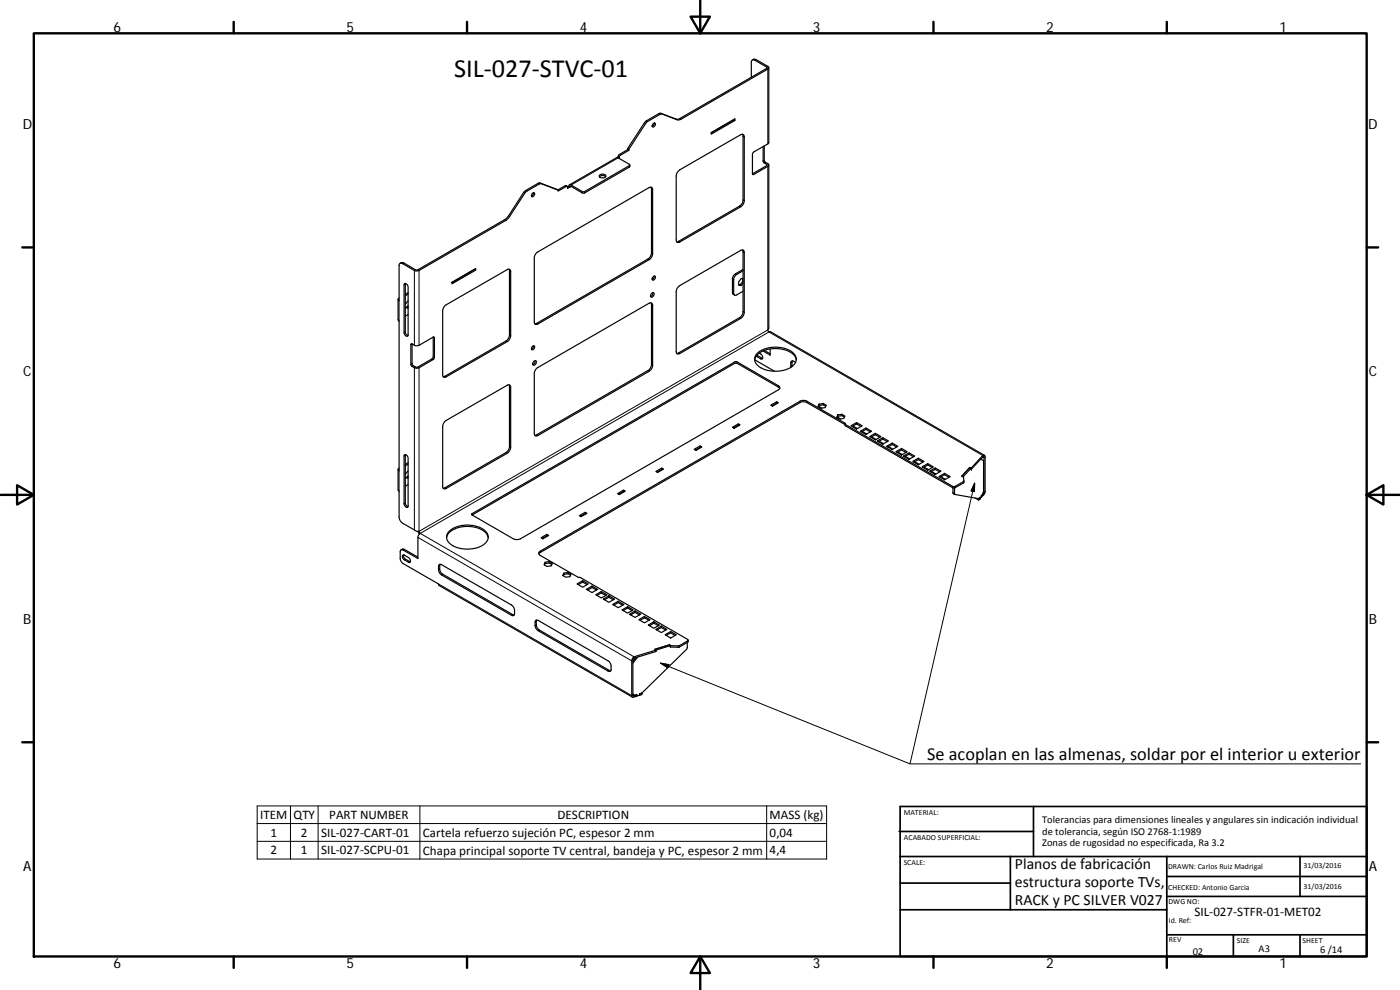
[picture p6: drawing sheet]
<svg xmlns="http://www.w3.org/2000/svg" width="420mm" height="297mm" viewBox="0 0 420 297" stroke-linecap="round" stroke-linejoin="round" font-family="sans-serif">
<g fill="none" stroke="#000" stroke-width=".36">
<path d="M225.8 18l.5-.3 .6 .2 3.5 2 .3 .2v.4l-26.6 15.4h-.9l-4.8-1.7-4.1 2.3-5.6 8.3M196 37.1a.39 .39 0 0 1 .6-.1 .39 .39 0 0 1 0 .6 .47 .47 0 0 1-.3 .5 .47 .47 0 0 1-.6-.3zM196.3 36.9l-.1 .7-.5 .3M213.4 39.8l7.1-4.1v.5l-7.1 4.1zM219.8 36.1v.1M220.2 35.9h.1M220.5 36.2l-.3-.3-6.8 4M225.5 23.2v-4.5a.65 .65 0 0 1 .3-.7 .65 .65 0 0 1 .7 .1l3.6 2 .1 .3-26.4 15.3-.7 .1-4.9-1.8-.5 .1-4 2.4-5.3 8.1M230.7 20.3v22.5l-.3 .4-4.2 2.4-.3 .4-.1 6.2M159.9 57.9a.38 .38 0 0 1 .5 0 .38 .38 0 0 1 0 .6 .46 .46 0 0 1-.3 .5 .46 .46 0 0 1-.6-.3zM160.1 57.8l-.2 .7-.4 .3M167.5 57l-5.1-1.9-.5 .1-4.1 2.4-5 7.7-1 .8-26 15.1h-1.4l-3.6-2.1a.62 .62 0 0 0-.7-.1 .62 .62 0 0 0-.3 .7v10.5l-.3-.3 .3-.5"/>
<path d="M167.5 57l-5.8-2.1-4.3 2.5-4.8 7.4-1.1 1.1-26.2 15.1-.6-.1-3.7-2.1-.9 .2M170.2 55.9l-.5-.2-2.3 1.3M170.3 56.1v-.2h-.3l-2.5 1.4v-.3M170.3 56.1v.4l.7-.4M170.7 55.9l.3 .2M170.7 55.9l-.4 .2M179.9 53a1.33 1.33 0 0 1 1.9 0M179.9 52.6a1.16 1.16 0 0 1 1.9 .3 1.18 1.18 0 0 1-2-.2zM185.5 47.4l-.4-.1-14.2 8.2M185.5 47.4l3.4 1.9 .1 .3-13.7 7.9h-.6l-3.5-2.1-.4 .1-.1 .4M188.4 44.9l.3 .2M188.4 44.9l-2.7 1.6-.2 .9"/>
<path d="M188.4 44.6v.3M188.4 44.6l.3 .2M188.7 45.1l-2.6 1.5-.2 1M188.7 44.8v.3M189 49.5l-.1 .6-13.4 7.8h-.8l-3.3-2h-.3l-.1 .2M195.4 56.2l.1 .5v19.2a2.46 2.46 0 0 1-1.1 1.8l-33.4 19.3-.5 .2M203.6 51.3l18.7-10.9a.66 .66 0 0 1 .8 0 .66 .66 0 0 1 .3 .6v19.2a2.22 2.22 0 0 1-1.1 1.8l-18.3 10.6a.65 .65 0 0 1-.8 .1 .65 .65 0 0 1-.3-.7v-19.2l.2-.8zM222.9 40.3l.1 19.7a2.22 2.22 0 0 1-1.1 1.8l-18.2 10.6-.6 .2M229 44v4.4l1.2 1.2-4.4 2.6M229.4 43.8v4.4l.2 .4 1 .6 .1 .5-4.5 2.7-.4-.2M230.7 49.5v48.9a.73 .73 0 0 0 .1 1.2l.4-.1 64.3 37.1M161.2 75.7l33.6-19.4a.64 .64 0 0 1 .8-.1 .64 .64 0 0 1 .3 .7v19.2a2.37 2.37 0 0 1-1.1 1.8l-33.4 19.3a.65 .65 0 0 1-.8 .1 .65 .65 0 0 1-.3-.7v-19.2l.2-.8z"/>
<path d="M222.9 75l.1 18.5a2.22 2.22 0 0 1-1.1 1.8l-18.2 10.6-.6 .1M119.5 89.8v6.1l.3 .4v44.9l-.3-.3 .3-.5M121.3 85.2a.91 .91 0 0 1 1.2 1v14.3a.52 .52 0 0 1-.6 .4 .52 .52 0 0 1-.5-.5l-.1-.6zM121.6 92.2h.5M121.6 92.3l.8 .1M121.7 85l-.1 14.6a1.2 1.2 0 0 0 .9 1.1M122.1 92.2l.3 .2M122.5 88.2l-.9 .6M122.5 94.4l-.9 .5M122.5 87.8l-.9 .5M122.5 90.3l-.9 1M122.5 91.7l-.4 .5"/>
<path d="M122.5 92.3l-.1 .1M133.5 91.8l18.7-10.9a.63 .63 0 0 1 .8-.1 .63 .63 0 0 1 .3 .7v19.2a2.43 2.43 0 0 1-1.1 1.8l-18.3 10.6a.63 .63 0 0 1-.8 0 .63 .63 0 0 1-.2-.6v-19.5zM135.6 84.7l7.2-4.1v.4l-7.2 4.2zM142.8 81l-.4-.2-6.8 4M152.7 80.8l.2 19.7a2.27 2.27 0 0 1-1 1.8l-18.9 10.7M195.4 90.8l.1 .6v18a2.47 2.47 0 0 1-1.1 1.8l-33.9 19.4M195.7 87.9a.45 .45 0 0 1 .6 .1 .45 .45 0 0 1-.1 .6 .49 .49 0 0 1-.4 .6 .49 .49 0 0 1-.6-.4zM195.9 87.8a1.09 1.09 0 0 1-.6 1.2M196 83.1a.39 .39 0 0 1 .6-.2 .39 .39 0 0 1 0 .6 .47 .47 0 0 1-.3 .5 .47 .47 0 0 1-.6-.3zM196.3 82.8l-.1 .7-.5 .3M203.6 86l18.7-10.9a.65 .65 0 0 1 .8-.1 .65 .65 0 0 1 .3 .7v18a2.22 2.22 0 0 1-1.1 1.8l-18.3 10.6a.64 .64 0 0 1-.8 .1 .64 .64 0 0 1-.3-.7v-18l.2-.8zM221.7 85.4l.4 .1"/>
<path d="M222.1 85.5l.4 .2M222.9 83.6v.9M222.9 84.5h.1M222.9 84.5l-.8 1M223 81.3l-1.9 1.1-.8 .8-.1 4.8a.54 .54 0 0 0 .2 .5 .54 .54 0 0 0 .7 0l1.9-1.1M223 80.8l-2.3 1.4-.8 1-.1 4.7 .6 .6M223 83.6h-.5l-.8 1v1l.8 .1M223 85l-.5 .7M130 101.1v6.2l-4.9 2.9-1.1-.5-.3-.5v-6M130 101.1l.4 .2-.1 6.2-4.9 3-1-.2-.9-.4-.2-.4v-6.2l.4-.1M130 101.1l-4.4 2.6h-.9l-1-.5M152.7 115.4l.2 18.6a2.27 2.27 0 0 1-1 1.8l-18.9 10.7"/>
<path d="M159.8 103.9a.43 .43 0 0 1 .7 0 .43 .43 0 0 1-.2 .7 .46 .46 0 0 1-.7 .3 .46 .46 0 0 1 0-.8zM160.1 103.8l-.1 .5-.5 .5M160.2 108.5a.48 .48 0 0 1 .7-.2 .48 .48 0 0 1 0 .8 .49 .49 0 0 1-.5 .5 .49 .49 0 0 1-.5-.4zM160.6 108.2a1.09 1.09 0 0 1-.7 1.2M161.2 110.4l33.6-19.4a.66 .66 0 0 1 .8-.1 .66 .66 0 0 1 .3 .7v18a2.37 2.37 0 0 1-1.1 1.8l-33.4 19.3a.65 .65 0 0 1-.7 .1 .65 .65 0 0 1-.4-.7v-18l.2-.8zM227.2 106.6l1.7 1M227.2 106.1a8.9 8.9 0 0 1 11 0 2.59 2.59 0 0 1-1 4.2 9.2 9.2 0 0 1-10-.8 2.38 2.38 0 0 1 0-3.4zM227.8 106a1.39 1.39 0 0 1 1 1.6l-.3 .1-1.6-.9M229.4 105.1l1.7 1.1M231.1 104.7v1.9l-2.1-1.3M234 116.6l-.4-.5-12.4-7.1h-.7l-78.8 45.5M237.8 108.3l-.1 1.7"/>
<path d="M238.7 108.7l-.5-.3a.53 .53 0 0 0-.6-.1 .53 .53 0 0 0-.3 .6l.1 1.3M239 108a4.8 4.8 0 0 0-4.8-3.3 7.3 7.3 0 0 0-7.5 2.6l-.2 .7 5.9 3.4M121.3 136.5a.89 .89 0 0 1 1.2 1v14.3a.46 .46 0 0 1-.4 .5 .46 .46 0 0 1-.5-.4l-.3-.8zM121.7 136.4l-.1 14.5a1.2 1.2 0 0 0 .9 1.1M122.5 139.3l-.9 .5M122.5 138.9l-.9 .5M133.5 126.5l18.7-10.9a.63 .63 0 0 1 .8-.1 .63 .63 0 0 1 .3 .7v18a2.52 2.52 0 0 1-1.1 1.8l-18.3 10.6a.64 .64 0 0 1-.7 0 .64 .64 0 0 1-.3-.7v-18.2zM208.3 134.8l1.8-1 .5 .3-1.7 1zM210.1 133.8v.4M210.3 134.3l-1.6 .7M219.8 128.2l1.8-1 .5 .3-1.7 1zM221.6 127.2v.4"/>
<path d="M221.8 127.7l-.2-.1-1.4 .8M231.3 121.6l1.8-1.1 .5 .3-1.8 1.1zM233.1 120.5v.4M233.3 121.1l-.2-.2-1.4 .9M245.7 121.9l.9 .5M245.8 121.3l1.3-.2 .9 .5-.4 .7-1.2 .2-.9-.5zM245.8 121.3v.4M247.1 121.1v.4M247.1 121.5l.7 .4M247.1 121.5l-1.3 .2-.2 .4M251.3 125.1l1 .6M251.4 124.5l1.3-.2 .9 .5-.4 .7-1.2 .3-.9-.6z"/>
<path d="M251.4 124.5v.4M252.7 124.3v.4M252.7 124.7l.8 .4M252.7 124.7l-1.3 .2-.2 .4M253.7 127.3l32.2 18.6h.7l2.7-1.6M253.7 127.4l-11.5-6.6a2.29 2.29 0 0 0-2.1 0l-78 45-.4 .4M255.4 127.8l1.7-1 1.7 1-1.7 .9zM255.7 128l1.4-.8 1.3 .8M256 127.8l1.3 .8M257.1 126.8v.4M258.2 129.4l1.7-1 1.7 1-1.7 .9zM258.6 129.6l1.3-.8 1.3 .8"/>
<path d="M258.8 129.5l1.3 .7M259.9 128.4v.4M261 131l1.7-1 1.7 1-1.7 1zM261.4 131.2l1.3-.8 1.3 .8M261.6 131.1l1.3 .7M262.7 130v.4M263.3 132.3l1.6-1 1.7 1-1.7 1zM263.6 132.5l1.3-.8 1.4 .8M263.8 132.4l1.4 .7M264.9 131.3v.4M266.1 133.9l1.7-1 1.6 1-1.6 1zM266.4 134.1l1.4-.7 1.3 .7"/>
<path d="M266.6 134l1.4 .8M267.8 132.9v.5M268.9 135.5l1.7-.9 1.7 .9-1.7 1zM269.2 135.8l1.4-.8 1.3 .8M269.5 135.6l1.3 .8M270.6 134.6v.4M271.1 136.8l1.7-.9 1.7 .9-1.7 1zM271.5 137.1l1.3-.8 1.3 .8M271.7 136.9l1.3 .8M272.8 135.9v.4M273.9 138.5l1.7-1 1.7 1-1.7 .9zM274.3 138.7l1.3-.8 1.4 .8"/>
<path d="M274.5 138.5l1.3 .8M275.6 137.5v.4M278.4 139.1v.4M294.4 137.7l.8 .5v9.2l-.7 1.7M294.9 137.1l.4 .1v10.6l-.4 .5M294.9 136.7l.5-.1 .2 .3v10.8l-.7 1M294.9 137.1l-3.4 3.7v-.4M294.9 136.7v.4M294.9 136.7l-3.4 3.7M119.5 140.8v6.2l.3 .4v7.7a2.35 2.35 0 0 0 1 1.9l4.1 2.3a.94 .94 0 0 1 1.1 .6l-.6 1.3v6.4l-4.4-2.6a.54 .54 0 0 0-.6 0 .54 .54 0 0 0-.3 .5l.1 2.5 .6 1 10.8 6.2 .1 .4 58.1 33.6M121.6 143.2h.5M121.6 143.4h.8"/>
<path d="M122.1 143.2l.3 .2M122.5 145.4l-.9 .5M122.5 141.3l-.9 1M122.5 142.7l-.4 .5M122.5 143.3l-.1 .1M125.4 159.4l.5 .8M134.8 159.4a8.9 8.9 0 0 1 11 0 2.57 2.57 0 0 1-1.1 4.3 9.2 9.2 0 0 1-9.9-.8 2.33 2.33 0 0 1 0-3.5zM141.6 154.2l79.1-45.7h.4l12.5 7.2a.65 .65 0 0 1 .4 .7 .65 .65 0 0 1-.4 .6l-77.4 44.7a2.33 2.33 0 0 1-2.1 0l-12.5-7.2zM173.9 154.7l1.7-1 .6 .3-1.8 1zM175.6 153.7v.4M175.8 154.2l-.2-.1-1.4 .8M185.4 148.1l1.7-1 .6 .3-1.8 1z"/>
<path d="M187.1 147.1v.4M187.3 147.6l-.2-.1-1.4 .8M196.8 141.5l1.8-1.1 .5 .3-1.7 1.1zM198.6 140.4v.4M198.8 140.9l-.2-.1-1.4 .8M276.7 140.1l1.7-1 1.7 1-1.7 1zM277.1 140.3l1.3-.8 1.3 .8M277.3 140.1l1.3 .8M279 141.4l1.7-1 1.7 1-1.7 1zM279.3 141.6l1.4-.8 1.3 .8M279.6 141.5l1.3 .7M280.7 140.4v.4"/>
<path d="M281.8 143l1.7-1 1.7 1-1.7 1zM282.2 143.2l1.3-.8 1.3 .8M282.4 143.1l1.3 .7M283.5 142v.4M286 146.4v1.6l.6 .4M286.5 146.4l.1 2M286.6 148.4l7.1 1.2M289.1 143l.2 1.3M289.1 142.9v.1M289.3 144.3l-.2 .6-2.6 1.5-.6-.1-32.2-18.5v-.8l-11.5-6.6a2.29 2.29 0 0 0-2.1 0l-78 45a.66 .66 0 0 0-.4 .6 .66 .66 0 0 0 .4 .6l11.5 6.6 .5 .1 32.4 18.7-2.8 1.8-2.5-.1M291 140.3l.5 .1-2.4 2.5-.4-.1zM291.5 140.4l-.5-.1-2.3 2.5 .4 .2"/>
<path d="M292.7 149.5l1 .5M293.7 149.6v.4M294.1 149.2h.1M294.1 149.2v.5l-.4 .3M294.1 149.2l-.4 .4M294.5 149.1v.1M294.5 149.1l-.4 .5M294.9 148.3v.4M294.9 148.3l-.4 .4v.5M294.9 148.7l-.4 .5M120.4 165l.8-.3 4.2 2.5M120.8 166.6l.4-.1 1.4 .8a.81 .81 0 0 1 .6 .7 .81 .81 0 0 1-.5 .8l-1.4-.8a1.16 1.16 0 0 1-.5-1.4z"/>
<path d="M121.1 166.5v.5l.4 .7 1.7 .9M131.8 169.4h.7l21 12.1 .8 .9 .1 1.7a.54 .54 0 0 1-.2 .6 .54 .54 0 0 1-.7-.1l-21-12.1-.8-1.1zM132.1 169.3l-.1 1.7 .3 .8 .6 .5 21.4 12.3M134 161.4a5.3 5.3 0 0 1 5.4-3.4 7.1 7.1 0 0 1 6.9 2.7l.2 .7M162.4 161.4l1.7-1.1 .6 .4-1.8 1zM163.6 168.7l1.3-.2 .9 .5-.4 .8-1.2 .2-.9-.6zM163.6 168.7v.4M164.1 160.3v.4M164.3 160.8l-.2-.1-1.4 .9M164.9 168.5v.4M165.6 169.4l-.7-.5-1.3 .2-.2 .4M169.2 172v.4"/>
<path d="M169.2 172l1.3-.3 .9 .6-.3 .7-1.3 .2-.9-.5zM169.2 172.4l-.2 .4M169.2 172.4l1.3-.3 .7 .5M170.5 171.7v.4M173.2 175.2l1.7-1 1.6 1-1.6 1zM173.6 175.4l1.3-.8 1.3 .8M174.9 174.2v.4M176 176.8l1.7-.9 1.7 .9-1.7 1zM176.3 177l1.4-.7 1.3 .7M177.7 175.9v.4M178.8 178.5l1.7-1 1.7 1-1.7 .9zM179.2 178.6l1.3-.7 1.3 .7"/>
<path d="M180.5 177.5v.4M181.1 179.7l1.6-.9 1.7 .9-1.7 1zM181.4 180l1.3-.8 1.4 .8M182.7 178.8v.4M160.7 186.2l.8-.1 21 12.2 .8 1.1 .1 1.5a.54 .54 0 0 1-.3 .5 .54 .54 0 0 1-.6 0l-21.2-12.3-.7-1.2zM161 186.1v1.8l.8 1.1 21.5 12.3M183.9 181.4l1.6-1 1.7 1-1.7 .9zM184.2 181.6l1.3-.8 1.4 .8M185.5 180.4v.4M186.7 183l1.7-1 1.6 1-1.6 1zM187 183.2l1.4-.8 1.3 .8M188.4 182v.4"/>
<path d="M188.9 184.3l1.7-1 1.7 1-1.7 1zM189.3 184.5l1.3-.8 1.3 .8M190.3 197.5l-.4 .6v10.4l.4 .2M190.3 197.1l-.6 .6-.1 .6v10.6l.3 .3 .4-.1M190.3 197.1v.4M190.6 183.3v.4M190.8 197.3l-.9 1.1M191.4 197.1l-1.5 1.8M191.7 185.9l1.7-.9 1.7 .9-1.7 1zM192.1 186.1l1.3-.7 1.4 .7M193.4 185v.4M194.6 187.5l1.6-.9 1.7 .9-1.7 1z"/>
<path d="M194.9 187.7l1.3-.7 1.4 .7M196.2 186.6v.4M196.6 194.8l.2 .3M196.6 194.8h.1M196.8 188.8l1.7-.9 1.6 .9-1.6 1zM196.8 195.1l-6.5 2M196.8 195.5h.1M196.8 195.1v.4l-6.5 2M197.1 189l1.4-.7 1.3 .7M198.5 187.9v.4M199.6 190.5l1.7-1 1.7 1-1.7 .9zM199.9 190.7l1.4-.8 1.3 .8"/>
<path d="M200.9 193.5h.1M200.9 193.5l.3 .2M200.9 193.5l-4.3 1.3M201.2 193.7v.4M201.2 193.7l-4.4 1.4M201.2 193.7l-.3-.2-4.4 1.3 .3 .3M201.3 189.5v.4M206.3 192.7v1.6l-.3 .6-13.4 13.1M206.5 192.1v.5l-2.7 1.6-2.6-.1M189.9 208.2l.6 .4 .6-.2v.5l-.8 .2M190.3 208.7v.4M191.1 208.5l-.8 .2"/>
<path d="M191.1 208.8h.1M191.9 208.6h.1M191.9 208.6l-.8 .2M192.6 208l-.6 .2v.4M192.6 208v.4l-.6 .2M192.6 208l-.7 .2v.4"/>
</g>
<g fill="none" stroke="#000" stroke-width=".3">
<path d="M226.9 17.9l-.4 .2M230.4 19.9l-.3 .2v.4l.3 .2v22.5M193.4 36.8l.4 .2M194 36.3l.3 .2M197.7 34.1l.4 .2M198.3 34l.4 .2M202.9 35.7l.3 .2M204 35.6l.4 .2M157.2 57.7l.3 .2M157.7 57.2l.4 .2M161.5 55l.4 .2M162.1 54.9l.3 .2"/>
<path d="M169.6 55.7l.4 .2M174.7 57.5v.4M175.5 57.5v.4M185.5 47l.4 .2M185.5 47.4l-14.1 8.1v.4l-.4 .2M185.9 46.4l.3 .2M188.9 49.7v.4M195.5 56.7l.4 .2M223 40.9l.4 .1M225.8 52.2l.4 .2M229.4 48.1l-.4 .2M229.7 48.7l-.3 .2"/>
<path d="M230.1 49.3v.4M230.4 49.9v49.1l-104.6 60.4v-49.1M121.2 78.9l-.4 .2M151.5 65.9l.3 .2M152.6 64.8l.3 .2M194.4 77.7l.4 .2M195.5 75.9l.4 .2M203.7 72.4l.3 .2M221.9 61.8l.4 .2M223 75.5l.4 .2M223 60l.4 .2M119.8 90.2v6.1"/>
<path d="M121.6 85.3l-.3 .2M121.6 99.6l-.3 .2M124.7 80.9l-.3 .3v22.4M125.4 80.9l.4 .3v22.4M152.9 81.3l.4 .2M161 97l.4 .2M195.5 91.4l.4 .2M219.8 83.7l.4 .2M219.8 87.8l.4 .2M220.7 82.2l.4 .2M221.9 95.3l.4 .2M223 93.5l.4 .2"/>
<path d="M123.7 109.1l-.4 .2M123.7 103.2l-.4 .2M124 109.7l-.3 .2M124.4 110.3v48.7M129.7 107.7l.3 .2M130 107.1l.4 .2M130 101.1l.4 .2M133.6 112.9l.3 .2M151.9 102.3l.3 .2M152.9 100.5l.4 .2M152.9 116l.4 .2M194.4 111.2l.4 .2"/>
<path d="M195.5 109.4l.4 .2M203.7 105.9l.3 .2M220.5 108.6v.4M221.2 108.6v.4M227.4 106.7l-.3 .3M228.7 107.5l-.4 .2M233.6 115.7v.4M237.7 108.7l-.4 .2M237.7 109.7l-.4 .2M121.6 136.6l-.3 .2M151.9 135.8l.3 .2M152.9 134l.4 .2"/>
<path d="M161 130.5l.4 .2M240.1 120.4v.4M242.2 120.4v.4M253.6 127v.4M253.7 127.4v.4M294.9 136.7l-64.1-37.1-104.7 60.4 64.2 37.1M295.6 137.1l-.3 .2-.4-.2M119.8 141.2v6.2M121.6 150.9l-.3 .2M133.6 146.3l.3 .3M141.7 154.1v.4M285.9 145.9v.4"/>
<path d="M286 147.9l.5 .1M286.6 145.9v.4M289.1 144.5v.4M292.5 145l-19.4 84.2M292.5 145l-.1 2.5-1-.2zM294.9 148.3h.1M295.6 147.5l-.5 .1M121.3 164.8l-.3 .2M121.7 167.8l-.4 .2M122.9 168.5l-.3 .2M125.4 161.2l64.2 37.1 .3-.2M131.6 175.2l58 33.5 .3-.2 .4 .2"/>
<path d="M132 170.8l-.4 .2M132 169.7l-.4 .2M132.9 172.3l-.4 .2M162.1 165.4v.4M153.9 184.4l-.4 .2M160.9 187.5l-.3 .2M160.9 186.5l-.3 .1M161.8 189l-.3 .2M198.3 199l2.5 .4-.4 1zM198.3 199l74.8 30.2h135.3M203.5 193.8v.4M203.9 193.7v.4"/>
<path d="M206.4 192.3v.4M182.9 201.2l-.4 .2M77.2 241.8h170.9v15.9h-170.9zM77.2 247.1h170.9M77.2 252.4h170.9M87.2 241.8v15.9M95.5 241.8v15.9M126 241.8v15.9M230.1 241.8v15.9"/>
</g>
<g fill="#000">
<circle cx="288.7" cy="142.8" r=".18"/>
<circle cx="291" cy="140.3" r=".18"/>
<circle cx="291.5" cy="140.8" r=".18"/>
<circle cx="293.7" cy="149.6" r=".18"/>
<circle cx="294.1" cy="149.6" r=".18"/>
<circle cx="294.5" cy="148.7" r=".18"/>
<circle cx="191.1" cy="208.5" r=".18"/>
<circle cx="192" cy="208.2" r=".18"/>
<circle cx="192.6" cy="208" r=".18"/>
</g>
<g fill="none" stroke="#000" stroke-width=".71">
<path d="M10.1 10h400.1v277h-400.1zM70.1 6.6v3.4M140.2 6.6v3.4M207.3 5h5.8l-2.9 5zM210.2 0v10M280.2 6.6v3.4M350.2 6.6v3.4M6.7 74.2h3.4M410.2 74.2h3.4M.2 148.5h9.9M5.1 145.6l5 2.9-5 2.9zM410.2 148.5l5-2.9v5.8z"/>
<path d="M410.2 148.5h9.9M6.7 222.7h3.4M410.2 222.7h3.4M70.1 287v3.4M140.2 287v3.4M210.2 287l2.9 5h-5.8zM210.2 287v10M280.2 287v3.4M350.2 287v3.4"/>
</g>
<g fill="none" stroke="#000" stroke-width=".51">
<path d="M269.8 249.5h40.4M270.1 257h140.1M270.1 242h140.1v45h-140.1zM303.2 257v16M310.2 242v15M350.2 257v30M390.2 257v12M270.1 273h80.1M270.1 265h33.1M350.2 269h60M350.2 263h60M350.2 280.5h60"/>
<path d="M370.2 280.5v6.5M390.2 280.5v6.5"/>
</g>
<path d="M292.5 145l-.1 2.5-1-.2zM198.3 199l2.5 .4-.4 1z" fill="#000" stroke="#000" stroke-width=".3"/>
<text font-size="7.9" x="136.3" y="23.1">SIL‐027‐STVC‐01</text>
<text font-size="5.5" x="278.2" y="227.9">Se acoplan en las almenas, soldar por el interior u exterior</text>
<g font-size="4.7">
<text x="304.6" y="260.8">Planos de fabricación</text>
<text x="304.6" y="266.2">estructura soporte TVs,</text>
<text x="304.6" y="271.6">RACK y PC SILVER V027</text>
</g>
<g font-size="4.2">
<text x="34" y="9.6">6</text>
<text x="104" y="9.6">5</text>
<text x="174" y="9.6">4</text>
<text x="244" y="9.6">3</text>
<text x="314" y="9.6">2</text>
<text x="384" y="9.6">1</text>
<text x="6.8" y="38.7">D</text>
<text x="410.6" y="38.7">D</text>
<text x="7" y="112.9">C</text>
<text x="410.8" y="112.9">C</text>
<text x="7" y="187.1">B</text>
<text x="410.8" y="187.1">B</text>
<text x="7" y="261.3">A</text>
<text x="410.8" y="261.3">A</text>
<text x="34" y="290.4">6</text>
<text x="104" y="290.4">5</text>
<text x="174" y="290.4">4</text>
<text x="244" y="290.4">3</text>
<text x="314" y="290.4">2</text>
<text x="384" y="290.4">1</text>
</g>
<g font-size="3.9">
<text x="78.1" y="245.7">ITEM</text>
<text x="88.1" y="245.7">QTY</text>
<text x="98.8" y="245.7">PART NUMBER</text>
<text x="167.3" y="245.7">DESCRIPTION</text>
<text x="231" y="245.8">MASS (kg)</text>
<text x="81.2" y="251">1</text>
<text x="90.3" y="251">2</text>
<text x="96.4" y="251">SIL‐027‐CART‐01</text>
<text x="126.9" y="251.1">Cartela refuerzo sujeción PC, espesor 2 mm</text>
<text x="231" y="251">0,04</text>
<text x="81.2" y="256.3">2</text>
<text x="90.3" y="256.3">1</text>
<text x="96.4" y="256.3">SIL‐027‐SCPU‐01</text>
<text x="126.9" y="256.4">Chapa principal soporte TV central, bandeja y PC, espesor 2 mm</text>
<text x="231" y="256.3">4,4</text>
<text x="358.5" y="274.9">SIL‐027‐STFR‐01‐MET02</text>
</g>
<g font-size="3.1">
<text x="312.8" y="246.8">Tolerancias para dimensiones lineales y angulares sin indicación individual</text>
<text x="312.8" y="250.4">de tolerancia, según ISO 2768‐1:1989</text>
<text x="312.8" y="254">Zonas de rugosidad no especificada, Ra 3.2</text>
<text x="357.9" y="286.4">02</text>
<text x="377.7" y="285.6">A3</text>
<text x="396.2" y="285.9">6 /14</text>
</g>
<g font-size="2.4">
<text x="271.2" y="244.4">MATERIAL:</text>
<text x="271.3" y="251.9">ACABADO SUPERFICIAL:</text>
<text x="271.2" y="259.7">SCALE:</text>
<text x="350.6" y="260.8">DRAWN: Carlos Ruiz Madrigal</text>
<text x="391.2" y="260.6">31/03/2016</text>
<text x="350.6" y="267">CHECKED: Antonio Garcia</text>
<text x="391.2" y="266.6">31/03/2016</text>
<text x="350.7" y="271.4">DWG NO:</text>
<text x="350.8" y="276.8">Id. Ref:</text>
<text x="350.8" y="282.8">REV</text>
<text x="371.2" y="282.9">SIZE</text>
<text x="390.9" y="282.9">SHEET</text>
</g>
</svg>
